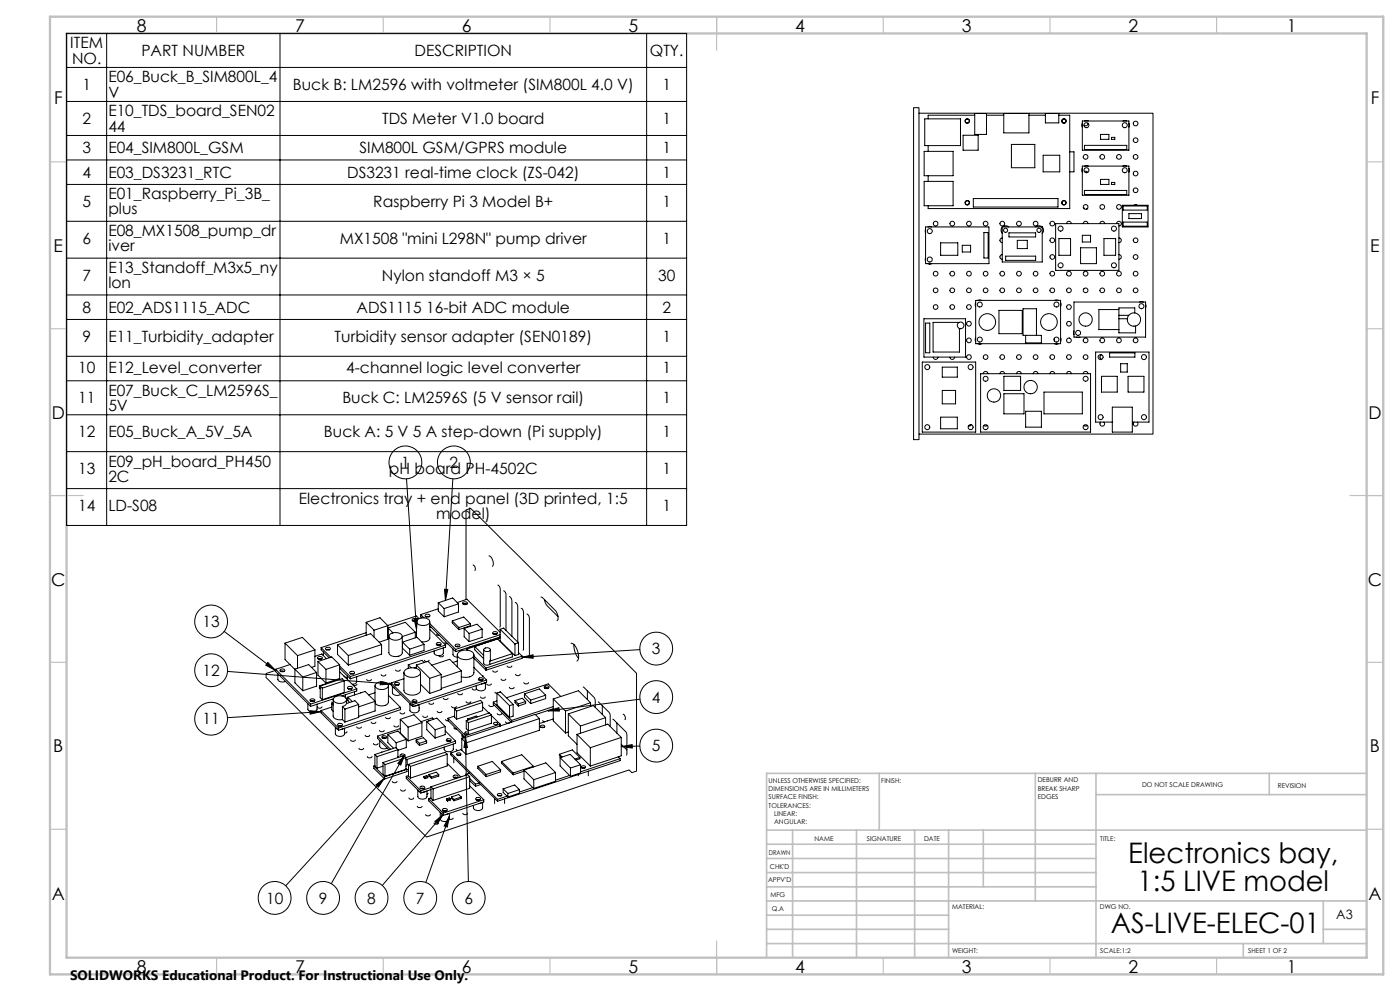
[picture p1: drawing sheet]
<svg xmlns="http://www.w3.org/2000/svg" width="420mm" height="297mm" viewBox="0 0 420 297" stroke-linecap="round" stroke-linejoin="round" font-family="sans-serif">
<g fill="none" stroke="#000" stroke-width=".3">
<path d="M20 10h186v147.5h-186zM32 10v147.5M84 10v147.5M194 10v147.5M20 20.2h186M20 30.4h186M274.1 32.3h1.6v99.5h-1.6zM275.7 33.9h70.2v96.2h-70.2M277.4 35.6h10.7v8h-10.7zM292.4 34h3.5v6.3h-3.5zM292.4 34.5h-14v1.1M295.9 34.5h5.2"/>
<path d="M301.1 34h7.6v5.8h-7.6zM308.7 34.5h4.9M313.6 34h4v2.8h-4zM317.6 34.5h3.3v28h-42.5v-.8M324.7 36.9v1.2M324.7 36.3h14v8.7h-14zM325.4 36.3h1.1M326.4 36.9l-.4 .7-.8-.1M336.9 36.3h1.1M338.7 36.9v1.2M20 55.3h186M20 40.6h186"/>
<path d="M20 47.9h186M277.2 54.4h8.7v7.3h-8.7zM277.2 45.4h8.7v7.3h-8.7zM278.4 43.6v1.8M278.4 52.7v1.7M288.9 40.5h4.5v4.5h-4.5zM292 59.5h25.4v2.6h-25.4zM303.4 43.3h7v7h-7zM312.9 46.5h5v5h-5zM320.9 45.5h1.3v6h-1.3M324.7 50.4v1.2M324.7 49.8h14v8.7h-14z"/>
<path d="M325.3 51.4h.6l.4 .3M325.3 43.6h12.7v1.2h-12.7zM325.3 57.1h12.7v1.2h-12.7zM325.4 49.8h1.1M330.2 40.3h2.5v1.5h-2.5zM330.2 53.8h2.5v1.5h-2.5zM333.4 41.2h1v.6h-1zM333.4 54.7h1v.6h-1zM336.9 49.8h1.1M338.7 50.4v1.2M20 77.4h186M20 66.3h186"/>
<path d="M277.7 68.7v1.1M277.7 77.2v1.1M277.7 68h19v11h-19zM278.4 68h1.1M278.4 79h1.1M282.2 72.8h5.1v3.7h-5.1zM288.7 73.5h2.5v2h-2.5zM295.2 69.7h1.2v7.6h-1.2zM300.7 71.3a.69 .69 0 0 0-.7 .7 .69 .69 0 0 0 .7 .7M300.7 76.3a.71 .71 0 0 0-.7 .7 .71 .71 0 0 0 .7 .7M300.7 68.1l-.4 .9 .4 1M300.7 68h12v10.5h-12z"/>
<path d="M300.7 68l1-.3 .9 .3M301.7 76.8h9v1.2h-9zM302.7 69.8h8v1.2h-8zM305.2 72h3v2.5h-3zM310.7 68l1-.3 .9 .3M312.7 68.1l.4 .9-.4 1M316.7 67h19v14h-19zM317.7 71.5h3.5v5h-3.5zM320 67a.71 .71 0 0 1 .7-.7 .71 .71 0 0 1 .7 .7M324.2 74.3h4.7v4.7h-4.7zM324.7 70.5h2.5v2h-2.5zM325 67a.71 .71 0 0 1 .7-.7 .71 .71 0 0 1 .7 .7"/>
<path d="M325.1 62.4a.69 .69 0 0 1 .2-1 .69 .69 0 0 1 1 .3 .69 .69 0 0 1-.3 .9M325.1 62.4l.4 .3 .5-.1M325.1 62.4h.1M326 62.6h.1M330 67a.71 .71 0 0 1 .7-.7 .71 .71 0 0 1 .7 .7M331.2 71.5h3.5v5h-3.5zM335 67a.69 .69 0 0 1 .7-.7 .69 .69 0 0 1 .7 .8 .69 .69 0 0 1-.7 .6M335.7 71.3a.69 .69 0 0 1 .7 .7 .69 .69 0 0 1-.7 .7M335.7 76.3a.71 .71 0 0 1 .7 .7 .71 .71 0 0 1-.7 .7M336.7 61.5h7.7v6.5h-7.7zM336.9 61.7h7.3v1.3h-7.3zM336.9 66.6h7.3v1.2h-7.3z"/>
<path d="M338.7 64h3.7v1.5h-3.7zM340.2 61.5l.5-.2 .5 .2M20 88.4h186M20 95.7h186M277.2 95.5h12.5v11.5h-12.5zM277.7 96.8h1.2v8.9h-1.2zM287.8 96.6h-7.9v8.9h7.9v-7M292.7 90.7v1.1M292.7 90h25.5v13h-25.5zM293.4 90h1.1M299.7 93h7v7h-7zM316.4 90h1.1"/>
<path d="M318.2 90.7v1.1M322.2 99.2v1.1M322.2 90.5h21.5v10.5h-21.5zM335.7 94.5h2.9M335.7 92.8h-6v6h6M335.7 95.5h2.5M340.4 93.8v-1.5h-4.7v7.5h5v-2.1M341.9 90.5h1.1M343.7 91.2v1.2M20 106.8h186M20 114.1h186M276.7 108.5h16v21h-16z"/>
<path d="M280 107a.69 .69 0 0 0 .7 .7 .69 .69 0 0 0 .7-.7M282.7 110h4.5v3h-4.5zM282.7 117h4v4h-4zM285 107a.71 .71 0 0 0 .7 .7 .71 .71 0 0 0 .7-.7M292.7 101.2v1.1M293.4 103h1.1M294.2 112h33v17.5h-33zM295 112a.69 .69 0 0 1 .7-.7 .69 .69 0 0 1 .7 .7M300 112a.71 .71 0 0 1 .7-.7 .71 .71 0 0 1 .7 .7M301.2 112.8h5v4.2h-5zM301.2 118h6v6h-6zM305 112a.71 .71 0 0 1 .7-.7 .71 .71 0 0 1 .7 .7"/>
<path d="M307.7 100.5v2.3h4.7v-2.3h-5.5v-8h4v8M310 112a.71 .71 0 0 1 .7-.7 .71 .71 0 0 1 .7 .7M313.2 117.5h11.5v6.5h-11.5zM315 112a.69 .69 0 0 1 .7-.7 .69 .69 0 0 1 .7 .7M316.2 101.6l.1 .6M316.4 103h1.1M318.2 101.2v1.1M320 112a.71 .71 0 0 1 .7-.7 .71 .71 0 0 1 .7 .7M322.9 101h1.1M325 112a.71 .71 0 0 1 .7-.7 .71 .71 0 0 1 .7 .7M330.4 112.8h4.8v4.7h-4.8zM330.5 106.4a.7 .7 0 0 0-.5 .6 .7 .7 0 0 0 .5 .7"/>
<path d="M332.9 105.8h7.6v1.2h-7.6zM336.2 109h2v2.5h-2zM338.4 112.8h4.8v4.7h-4.8zM20 124.3h186M20 135.4h186M282.2 125h5v3.5h-5zM291.3 127.3l-.3 .3-.5 .1M295.2 127.5l.4 .2 .6-.2M307.7 123.3h4.7v4.7h-4.7zM325.2 127.5l.3 .2 .7-.2M330.2 126.5a.69 .69 0 0 0 0 1 .69 .69 0 0 0 1 0 .69 .69 0 0 0 0-1M333.7 122h6v7.5h-6z"/>
<path d="M333.7 126.5h-5v-21h16v21h-5M340.2 126.5a.7 .7 0 0 0 0 1 .7 .7 0 0 0 1 0 .7 .7 0 0 0 0-1M20 146.4h186M122 143.5l3 45.2M135.9 143.5l-2.3 36.4M133.3 176.6l1 .1-.7 3.2zM139.8 179.7v-26.9l1.4-.4 49.8 49.4v29.3l-1.5 .5-.8-.9-60.7 20.2-48.2-47.8v-1.2l2.9-1M141.9 169.4a1.16 1.16 0 0 1 .6 1.6M146.7 166.6a2.34 2.34 0 0 1 1 3.1M149.3 175.4l.4 .2 .4 .9-.2 11.4M151.1 177.1l.4 .2 .3 .8v10.8M152.8 178.8l.4 .3 .4 .8v10.8"/>
<path d="M162.3 179h.4l4 4.1 .6 1.3a1.38 1.38 0 0 1-.2 1.6M163.4 179.7l.6 1.7 3.4 3.4M67.2 189.2l15.5 11.7M80.4 198.5l2.3 2.4-3-1.5zM85.5 192.8l5.2-1.8 3.8 3.8M85.5 192.8l3.8 3.7M85.5 192.8v4.9l1.5 1.5M87 199.2l-4.3 1.4M87 199.2l1.5 1.4M89.3 196.5v3.8M94.5 196.7l2.1-.7 1.3 1.4M94.5 194.8v4.9l-1 .3"/>
<path d="M94.5 194.8l-5.2 1.7M95.4 196.9a.66 .66 0 0 1 .8-.2 .66 .66 0 0 1 .4 .7 .66 .66 0 0 1-.8 .3 .66 .66 0 0 1-.4-.8zM95.4 198.3v4l2.4 2.4M95.4 198.3l4.1-1.4 2.4 2.3M95.4 198.3l2.4 2.3M95.5 197.5h1zM96.3 194.1v.6l2.4 2.4M96.3 194.1l2.9 2.9M97 195.4v1.1M97 196.2h-.2M97.8 194.1l.8-.1 .4 .2a.7 .7 0 0 1-.6 .7 .7 .7 0 0 1-.8-.6zM97.9 194.7h1z"/>
<path d="M101.2 193.2v2.9l3.3 3.2M101.2 193.2l3.3 3.3M101.9 199.2v4.1l-4.1 1.4M101.9 199.2l-4.1 1.4M101.9 199.6l3.2 3.2M104.5 196.5v2.8M109.9 189.6l-13.6 4.5M109.9 186.5l4.1-1.4 2.3 2.4v4.1l-2.6 .9M109.9 186.5l2.3 2.4M109.9 186.5v3.9M112.2 188.9v2.1M114.5 193.2v2.8l-10 3.3"/>
<path d="M114.5 193.2l-10 3.3M114.5 193.2l-3.3-3.3-10 3.3M116.4 188.2v2.9l.3 .2M116.4 188.2l1.5 1.4M116.4 188.2l5.2-1.7 3 3M116.7 190.7v4.9a2.36 2.36 0 0 0 4 0v-4.9M116.9 190.1a2.48 2.48 0 0 1 3.8 .6 2.32 2.32 0 0 1-4 0zM120.8 192.4v1.9l2.1 2.1M120.8 193.6h-.1M120.8 192.4l2.1 2.2M120.8 192.4l4.3-1.4 2.1 2.1M122.5 199.2l.9 .9"/>
<path d="M122.5 199.2v1.1M122.9 194.6v1.8M123.9 186.1h.9M124.2 185.4l1-.1-.2 3.4zM124.6 189.5l-3.9 1.3M124.6 189.5v1.7M124.9 199.3v1M124.9 199.3l4 4M124.9 199.3l3.5-1.1 4 3.9M124.9 200l-.7 .2M125 186.3v4.8M125.1 185.9a.8 .8 0 0 0-.7-.5 .8 .8 0 0 0-.8 .4l.6 .4 .8-.2"/>
<path d="M125.2 185.7a2.72 2.72 0 0 1 3.7 .3 1.21 1.21 0 0 1-1.4 1.4l-1.9-.3a.85 .85 0 0 1-.4-1.4zM125.7 185.4l-.8-.8-12.7 4.3M126.2 184.2l1 1M126.2 184.2v.7l.4 .3M127.2 193.1v1.8l-4.3 1.5M127.2 193.1l-4.3 1.5M127.2 198.5l-.6-.6-4.1 1.3M127.4 197.9l.1 .3 .6 .1M127.5 184.4a.81 .81 0 0 1 .8-.4 .81 .81 0 0 1 .7 .6 .81 .81 0 0 1-.8 .4 .81 .81 0 0 1-.7-.6zM128.7 197.9l-.3 .3M128.7 184.8l-.9 .1h1M128.9 188h.4"/>
<path d="M128.9 186.3v4.9a1.85 1.85 0 0 1-2.4 1.1M128.9 186.9l7.8 7.7M128.9 187.6l7.8 7.7M128.9 188.6l4.8 4.7M129.2 187.8l-.3 .1M129.5 199.4l5.4-1.8 3.5 3.4M130.9 192.9a.81 .81 0 0 1 .8-.4 .81 .81 0 0 1 .6 .6 .81 .81 0 0 1-.8 .4 .81 .81 0 0 1-.6-.6zM131 190l.2 .4h.6M131.1 193.3h1zM131.5 180.7v2.4l1.7 1.8M131.5 182.5l-5.3 1.7M131.5 180.7l4.3-1.5 1.7 1.8"/>
<path d="M131.5 180.7l1.7 1.7M133 194.2v1.5a1.62 1.62 0 0 1-2.8 0v-.6M133.1 196.5a.86 .86 0 0 1-1.4 0M133.2 182.4v2.5M133.5 192.5l.3 .4h.5M133.7 193.3l-28.6 9.5M133.7 193.3v.7l-28.6 9.4M135.7 186.1v.6l2 2M135.7 186.1l3.4-1.2 2 2M135.7 186.1l2 2M135.9 194.4v1.9l.4 .4 .9 .3M136.7 193.2l.7-.2 .5 .2a.7 .7 0 0 1-.6 .7 .7 .7 0 0 1-.8-.5z"/>
<path d="M136.7 194.6v.7M136.8 193.8h1zM137.2 180.6l2.9-1 9.9 9.9M137.2 196.2v3.6M137.2 198.1l-1.3 .4M137.5 181v2.4l-4.3 1.5M137.5 181l-4.3 1.4M137.6 195.5a3.3 3.3 0 0 1 4.5 .4 1.39 1.39 0 0 1-1.4 1.7 2.88 2.88 0 0 1-3.5-1.2zM137.7 188.1v.6M138.6 194.7v.3M138.9 180.5a.66 .66 0 0 1 .8-.2 .66 .66 0 0 1 .4 .7 .66 .66 0 0 1-.8 .3 .66 .66 0 0 1-.4-.8zM139 181.1h1z"/>
<path d="M139.2 188.3v2.5l1.5 1.5M139.2 188.3l1.5 1.6M139.2 188.3l3.9-1.2 1.5 1.5M140.1 194.5v.3M140.1 194.5l.3 .4M140.7 189.9v2.4M141.1 186.9v.6l-3.4 1.2M141.1 186.9l-3.4 1.2M141.7 193.6l-.3 .3-.6 .1M142.2 196.2v5.4a2.73 2.73 0 0 1-3.8 1.2M142.2 196.6l3.6 3.6M142.2 197.3l3.6 3.6"/>
<path d="M142.4 200l-.1 .2M142.4 193.7v1l2.7 2.7M142.4 193.7l2.7 2.7M142.4 193.7l6.9-2.2 4.4 4.4M144.6 188.6v2.4l-3.9 1.3M144.6 188.6l-3.9 1.3M145.1 194.7v4.2l.8 .5 1-.3M145.2 194.5a1.16 1.16 0 0 1 1.9 .3 1.24 1.24 0 0 1-2-.1zM146 192.2l-.3 .3h-.6M146.9 198.2v.9M147.1 194.7v3.1l-.2 .4M147.1 191.8v.4"/>
<path d="M147.9 189.5a.65 .65 0 0 1 .8-.3 .65 .65 0 0 1 .4 .8 .65 .65 0 0 1-.8 .2 .65 .65 0 0 1-.4-.7zM148 190h1zM149.9 190.9v.3M150 188.6v3.5l4.5 4.4M150 190.2l-13.3 4.4M150 190.9l-13.3 4.4M150 191.2l-9.9 3.3M150 188.6l4.5 4.4M150 188.6l1.1-.4 4.4 4.4M152.2 199.6a.84 .84 0 0 0 1.4 0M153.7 195.9l-6.8 2.3M153.7 195.9v1l-6.8 2.2"/>
<path d="M154.5 193v3.5M154.6 180.6l.5 .4 .2 .8v10.6M155.5 192.6v3.5l-1 .4M155.5 195.6l1.1 1M155.5 192.6l-1 .4M156.4 182.3l.4 .4 .3 .7-.2 11.5M156.6 197l3.3-.8v1.1zM156.6 196.6l-10.8 3.6M156.6 196.6v.7l-10.8 3.6M158.1 184l.5 .5 .2 .7-.1 11.4M171.3 192.8a3.8 3.8 0 0 1 2.3 3.6l-.1 1.2-.4 .5M172.2 193.2a5.9 5.9 0 0 0 1.4 4.1"/>
<path d="M191.9 194.7l-35.3 2.3M68.2 201.2l49.2 3.8M82.7 200.6v.7l10.5 10.4M82.7 200.6l10.5 10.4M83.4 201.9v1.7a1.63 1.63 0 0 0 2.3 .6M84 200.8a.81 .81 0 0 1 .8-.3 .81 .81 0 0 1 .6 .5 .81 .81 0 0 1-.7 .4 .81 .81 0 0 1-.7-.6zM84.2 201.3l1-.1zM88.5 200.6v4l2.3 2.4M88.5 200.6l4.1-1.4 2.4 2.3M88.5 200.6l2.3 2.3M90.8 202.9v4.1M92.4 210.9v1.6a1.57 1.57 0 0 0 2.7 0v-1.5"/>
<path d="M93 213l3.3 .3-3.3 .7zM93.1 209.6l.8-.2 .5 .3a.69 .69 0 0 1-.7 .6 .69 .69 0 0 1-.7-.6zM93.2 211v.7M93.2 210.2h1zM95 201.5v4.1l-4.2 1.4M95 201.5l-4.2 1.4M95.2 211.8a.84 .84 0 0 0 1.4 0M95.8 205.6v.6l.3 .2M95.8 205.6l.3 .2M96.1 205.6l.6 .6M96.1 205.6v3.5l.6 .6M96.3 213v.6l5.3 5.3"/>
<path d="M96.3 213l5.3 5.2M96.3 213.3l-28.1 1.8M96.7 206.2v3.5M97.6 205.1l-1.8 .5M97.8 200.6v4.1M99.5 210.4l.4 .3M99.5 210.9v1.8l.4 .5M99.5 211.9l-3.2 1.1M99.5 210.9l.4 .4M99.9 209.7v4.9a2.13 2.13 0 0 0 2.8 1M99.9 210.7l-.4 .2M100 209.4l-6.8 2.3"/>
<path d="M100.2 209.1a2.48 2.48 0 0 1 3.8 .6 2.32 2.32 0 0 1-4.1 0zM100.6 217.9v2a1.6 1.6 0 0 0 2.8 0v-1.7M100.6 217.9l.6 .6M101.4 217l.5-.2 .8 .2a.73 .73 0 0 1-.6 .7 .73 .73 0 0 1-.9-.4zM101.5 217.6h1zM101.6 218.2v.7M101.9 201.3l5.1 5.1M101.9 200.3l3.2 3.1M102 200.3l-.1 .1M102.7 211.7v3.9M102.7 215.6l.8 .8M102.7 211.7l.8 .8"/>
<path d="M103.1 218.3l-1 .3M103.2 202.6h.1M103.3 204l-.6-.6-6.6 2.2M103.3 204l-6.6 2.2M103.3 204v3.5l-6.6 2.2M103.5 202.9h.7M103.5 212.5v3.9M103.6 208.2l.1 .9M103.8 209.2l.6 .3M103.9 210.9l-.4 .5-.8 .3M103.9 210.9l2.6-.9 1.1 1.1M103.9 209.5l1 1"/>
<path d="M104 209.7v1.2M104.1 219.3l-.2 .3-.5 .1M104.2 202.6v1.1M104.4 208.9l5.1-1.7 3 3-4.9 1.6M104.4 208.9l1.3 1.4M104.4 208.9v1.1M104.4 205.9a.65 .65 0 0 1 .8-.3 .65 .65 0 0 1 .4 .8 .65 .65 0 0 1-.8 .3 .65 .65 0 0 1-.4-.8zM104.5 206.4h1zM105.1 201.3a.65 .65 0 0 1 .8-.2 .65 .65 0 0 1 .3 .8l-1 .1-.3-.4zM105.1 202.8v.6M105.2 201.9h.9zM105.7 205.1h.1"/>
<path d="M106.4 207.3v1M107 202.8l-.1 1.8-1.2 .5M107 217.9a.8 .8 0 0 0 1.4 0M107 206.4v.7l-4.4 1.5M107 206.4l-13.8 4.6M107.1 205.1l-.6 .4-.5-.1M107.6 211.1l-4.1 1.4M107.6 211.1v3.9l-4.1 1.4M108.2 207.5v.1M110 203.6a.8 .8 0 0 0 1.4 0M111.4 216.4a.8 .8 0 0 0 1.3 0M112.5 205.5v7.6l-4.9 1.6"/>
<path d="M112.5 207.6l-1.9 .6M112.8 204.9a2.48 2.48 0 0 1 3.7 .6 2.32 2.32 0 0 1-4 0zM113.8 218.9a.8 .8 0 0 0 1.5 0M114.1 204.3l3.3 .7-3.3 .2zM114.3 202.2a.8 .8 0 0 0 1.4 0M115.7 215a.8 .8 0 0 0 1.4 0M116.5 205.5v4.9a2.46 2.46 0 0 1-4 .2M116.5 208.4l3.7 3.6M116.8 204.7l.6 .4M117.4 204.7l6.5 6.4M117.4 204.7v.6l6.5 6.5M118.2 217.5a.84 .84 0 0 0 1.4 0"/>
<path d="M118.3 206.2l-.6-.5v1.9a1.65 1.65 0 0 0 2.5 .5M118.5 204.7a.66 .66 0 0 1 .8-.3 .66 .66 0 0 1 .4 .8l-1.1 .1-.2-.3zM118.6 205.2h1zM118.7 200.8a.84 .84 0 0 0 1.4 0M120 213.6a.84 .84 0 0 0 1.4 0M120.1 218.4l-6.9 2.2M120.1 215.6v4.1l2.3 2.3M120.1 215.6l2.3 2.3M120.1 215.6l4.1-1.4 2.4 2.4M120.2 212l-18.6 6.2M120.2 212v.7l-18.6 6.2M121.2 201.6v5.3a2.71 2.71 0 0 0 3.7 1.2l.9-.4 .4-.6v-5.5"/>
<path d="M121.2 203.4l-3.8 1.3M121.6 200.8a3.3 3.3 0 0 1 4.5 .5 1.39 1.39 0 0 1-1.5 1.6 2.9 2.9 0 0 1-3.4-1.1zM122.4 217.9v4.1M123.8 209.9l.7-.2 .5 .2a.73 .73 0 0 1-.6 .8 .73 .73 0 0 1-.8-.5zM123.9 210.5h.9zM123.9 211.1v.7M125.4 211.3l-.9 .3M125.7 212.1v.1M125.7 211.2v1.7a1.58 1.58 0 0 1-2.7 0v-2l.5 .6M126.2 205.1l2.7 2.7M126.6 216.6v4.1l-4.2 1.3M126.6 216.6l-4.2 1.3"/>
<path d="M126.9 214.6a.77 .77 0 0 0 .6 .4 .77 .77 0 0 0 .7-.4M128 216.2v2.5l2.5 2.5M128 216.2l2.5 2.5M128 216.2l3.1-1 2.5 2.5M128.7 210.7a.77 .77 0 0 0 .7 .4 .77 .77 0 0 0 .7-.4M128.9 203.3v4.5M129 215.9l-.4 .2M130.1 215.5l-.4-.3-3.4 1.1M130.5 218.7v2.5M131.2 213.2a.84 .84 0 0 0 1.4 0M132.4 202.1v4.6l-3.5 1.1M132.4 202.1l-3.5 1.2"/>
<path d="M133 209.3a.84 .84 0 0 0 1.4 0M133.6 219l3.1 3.1M133.6 217.7v2.5l-3.1 1M133.6 217.7l-3.1 1M133.7 215.6l.2 .4h.6M134.4 215.3l5.2 5.2M134.4 215.3v.6l5.2 5.1M135.5 211.7a.84 .84 0 0 0 1.4 0M136.2 218.1l.1 .3 .7 .1M136.4 212.5v2.4l.6 .6M136.4 214.6l-2 .7M136.4 212.5l.6 .6"/>
<path d="M137 213.1v2.4M137.3 207.8a.84 .84 0 0 0 1.4 0M138.4 201v3.3l-6 2M138.4 201l-6 2.1M139.5 219.5a.55 .55 0 0 1 .7-.2 .55 .55 0 0 1 .3 .6 .55 .55 0 0 1-.7 .2 .55 .55 0 0 1-.3-.6zM139.8 210.3a.8 .8 0 0 0 1.5 0M139.9 216v2.4l.6 .6M139.9 216l.6 .6M140.3 215.5v.3M140.3 215.5l.2 .2M140.5 216.6v2.4M141.7 206.4a.8 .8 0 0 0 1.3 .1"/>
<path d="M142.2 200.1l3.8 3.7M143.2 214.9l-.3-.3-2.6 .9M143.7 203.3a.65 .65 0 0 1 .8-.3 .65 .65 0 0 1 .4 .8 .65 .65 0 0 1-.9 .3 .65 .65 0 0 1-.3-.8zM143.8 203.9h.9zM144.2 208.9a.8 .8 0 0 0 1.4 0M144.8 210.5v2.5l-7.8 2.5M144.8 211.8l1.9 1.9M144.8 210.5l-7.8 2.6M144.8 210.5l-.6-.6-7.8 2.6M144.9 202.5l-.1 .2M145.4 204.7l-1 .3M145.6 204.6v1.7a1.58 1.58 0 0 1-2.7 0v-.8"/>
<path d="M145.8 200.2v.7M146 205a.84 .84 0 0 0 1.4 0M146 203.8l-22.1 7.3M146 203.8v.7l-22.1 7.3M146.6 211.3a.8 .8 0 0 0 1.5 0M147.4 214.3v2.4l-6.9 2.3M147.4 214.5l2.6 2.5M147.4 214.3l-6.9 2.3M147.4 214.3l-.6-.6-6.9 2.3M147.8 201a.84 .84 0 0 0 1.4 0M148 210.4l5.5 5.5M148 210.4v.7l5.4 5.4"/>
<path d="M148.2 216.6a.55 .55 0 0 1 .7-.2 .55 .55 0 0 1 .3 .7 .55 .55 0 0 1-.7 .1 .55 .55 0 0 1-.3-.6zM148.5 207.4l.6 .4M149.1 207.7v3.5l3.8 3.8M149.1 207.7l3.8 3.8M149.1 207.7l1-.3 3.9 3.7M149.1 210.1l-1.1 .3M149.2 213.9a.84 .84 0 0 0 1.4 0M149.9 207.4h.1M150 217v.6v-.2M150 217l-10.4 3.5M150.3 203.5a.84 .84 0 0 0 1.4 0M151.7 216.3a.84 .84 0 0 0 1.4 0"/>
<path d="M152.8 206a.8 .8 0 0 0 1.4 0M152.9 211.5v3.5M153.5 215.9v.5M154 211.1l-1.1 .4M154 211.1v3.5l-1.1 .4M154.5 210v.6l1 1M154.5 210l1 1M154.5 210l2.2-.7 1 1M154.7 202.1a.8 .8 0 0 0 1.4 0M155.5 211v.6M157.2 204.6a.84 .84 0 0 0 1.4 0M157.3 208v1l1.9 1.9"/>
<path d="M157.3 208l1.9 1.8M157.3 208l4.5-1.5 1.9 1.8M157.7 210.3v.6l-2.2 .7M157.7 210.3l-2.2 .7M159.2 209.8v1.1M161.8 215.4v3.5l-22 7.2M161.8 215.4l-1.3-1.3-22 7.3M161.8 215.4l-22 7.2M162.1 217.6a.75 .75 0 0 1 1.3 .2 .73 .73 0 0 1-.7 .3 .73 .73 0 0 1-.6-.5zM162.3 218h.9M162.8 215.9l.6 .4M163.3 205.8a.81 .81 0 0 1 .8-.3 .81 .81 0 0 1 .6 .6 .81 .81 0 0 1-.8 .3 .81 .81 0 0 1-.6-.6z"/>
<path d="M163.5 206.3h1zM163.7 208.3v1.1l-4.5 1.5M163.7 208.3l-4.5 1.5M164.2 215.9v.2M164.5 213l3.2-.9 .1 1zM164.5 212.9v.2M166 211.8l-12.5 4.1M166 212.4l-5.4 1.8M166 215.5l-4.2 1.3M166 209.5v6.5l3.7 3.7M166 209.5l7.5-2.5 3.7 3.6M166 209.5l3.7 3.6"/>
<path d="M168.2 208.7l-3.7-3.7-12.6 4.1M169.7 213.1v6.6M170.5 214l7.5-2.5 3.7 3.6M170.5 214v6.5l2.6 2.6M170.5 219.4l-.8 .3M170.5 214l3.6 3.6M174.1 217.6v2.1M174.9 205.9l3.4 3.3 .3 .8v2M176.2 207v2.7M177.2 210.6l-7.5 2.5M177.2 210.6v1.1M179.5 210.4l3.5 3.6 .1 3.7"/>
<path d="M180.7 211.5v2.6M181.7 215.1l-7.6 2.5M181.7 215.1v2.2M183.8 215.5l4.1 4 .2 .6-.2 6.2M185.1 216.6v3.1M186.9 214.1a1.27 1.27 0 0 1 .6 1.6M192 209.5l-27.5 3.5M105.2 221.8a.84 .84 0 0 0 1.4 0M107.7 224.3a.8 .8 0 0 0 1.4 0M109.5 220.3a.8 .8 0 0 0 1.4 0M110.2 226.7a.77 .77 0 0 0 .7 .5 .77 .77 0 0 0 .7-.5M112 222.8a.77 .77 0 0 0 .7 .4 .77 .77 0 0 0 .7-.4"/>
<path d="M112.1 229.6l3.3 3.2M112.1 229.6v.7l3.3 3.2M112.5 226.1v3.5l.6 .6M112.5 229.5l-.4 .1M112.5 226.1l.6 .7M112.8 235.2l2.6-2.1-1.9 2.8zM113.1 226.8v3.4M113.2 220.6l4 4M113.2 220.6v.7l3.5 3.4M113.9 221.9v1.7a1.6 1.6 0 0 0 2.3 .6M114.5 225.3v.1M114.7 220.7l.8-.2 .4 .2a.71 .71 0 0 1-.6 .7 .71 .71 0 0 1-.8-.4z"/>
<path d="M114.8 221.3h.9zM114.9 228.5l.6 .7M114.9 228.5v3.5l.6 .7M114.9 229.6l-1.8 .6M115.4 232.8v.7M115.4 233.1l-29.7 32.4M115.5 229.2v3.5M116.3 220.1v2.5l1.8 1.7M116.3 220.1l2.6 2.5M116.3 220.1l3.1-1 2.5 2.5M117.7 234.2a.84 .84 0 0 0 1.4 0M118.9 222.6v1.6"/>
<path d="M119.4 226.7l.2 .3M119.4 224.7l-6.3 2.1M119.4 224.7l-.7-.7-6.2 2.1M119.4 224.7v2.3M120.2 236.7a.84 .84 0 0 0 1.4 0M120.7 226.6h-.6a.73 .73 0 0 1 .6-.7 .73 .73 0 0 1 .8 .4l-.1 .4M121.4 226.2l-1.2 3.1-.9-.5zM121.4 226.2l-22 38.6M121.8 227.1l-6.3 2.1M121.8 227.1v3.5l-6.3 2.1M121.8 227.1l-.6-.7-6.3 2.1M121.8 230.3l.3 .3"/>
<path d="M121.9 221.6v2.4l-2.5 .9M121.9 221.6l-3 1M121.9 232.7v.6l4.4 4.4M121.9 232.7l4.4 4.3M122.1 230.6l-6.7 2.2M122.1 230.6v.6l-6.7 2.3M122.2 227.6v1.5l-.4 .5M122.6 229.1l.6 .6M122.6 229.1v3.5l.6 .6M122.6 232.4l-.7 .3M122.7 239.1a.8 .8 0 0 0 1.4 0M123.2 229.7v3.5"/>
<path d="M124.8 221.8v.6l1 1M124.8 221.8l1 1M124.8 221.8l2.2-.7 1 1M125.8 222.8v.6M126 235.9a.83 .83 0 0 1 1.4 .2 .83 .83 0 0 1-1.4-.2zM126.2 236.4h1zM126.3 237v.7M127.2 232.7l.3 .7M127.2 232.7l.3 .3M127.2 232.7l.9-.3 .2 .3M127.5 233v.4M127.8 237.1l-1 .4"/>
<path d="M128 222.1v.6l-2.2 .7M128 222.1l-2.2 .7M128.1 237.1v1.6a1.58 1.58 0 0 1-2.8 0v-2l.6 .6M128.3 232.7v.4l-.8 .3M128.3 232.7l-.8 .3M128.4 237.7l-.3 .4M128.6 239.4l4.4 4.3M128.6 239.4v.6l4.4 4.4M128.7 232.1l.7 .8M128.7 232.1l2.2-.7 .7 .8M128.7 232.1v.4l.7 .8M129.3 235.8l.6 .6"/>
<path d="M129.3 235.8v3.5l.6 .6M129.3 239.1l-.7 .3M129.3 236l-3 1M129.3 236.6l-3 1.1M129.4 232.9v.4M129.9 236.4v3.5M131.6 232.2v.4l-2.2 .7M131.6 232.2l-2.2 .7M133.9 239.4l.3 .7M133.9 239.4l.3 .3M133.9 239.4l.9-.3 .3 .3M134 221.5a.66 .66 0 0 1 .8-.2 .66 .66 0 0 1 .4 .8 .66 .66 0 0 1-.8 .2 .66 .66 0 0 1-.4-.8z"/>
<path d="M134.2 222.1h.9zM134.2 226.1v3.4l-11 3.7M134.2 228.8l4 4M134.2 226.1l-.7-.6-10.9 3.6M134.2 226.1l-11 3.6M134.2 239.7v.4M135.1 239.4v.4l-.9 .3M135.1 239.4l-.9 .3M135.3 225.7l14 13.9M135.3 225.7v.5l5.5 5.5M135.4 238.8l.8 .8M135.4 238.8v.5l.8 .7"/>
<path d="M135.4 238.8l2.2-.7 .8 .8M136 223v1.5a1.58 1.58 0 0 1-2.8 0v-.6M136.1 232.5a.65 .65 0 0 1 .8-.3 .65 .65 0 0 1 .4 .8 .65 .65 0 0 1-.9 .2 .65 .65 0 0 1-.3-.7zM136.1 227.1v1.5M136.2 233h1M136.2 239.6v.4M136.7 222.1l-14.9 4.9M136.7 222.1v.7l-14.9 4.9M136.8 224.5l.6 .4M137.1 225.8a.61 .61 0 0 1 .7-.2 .61 .61 0 0 1 .4 .7 .61 .61 0 0 1-.8 .2 .61 .61 0 0 1-.3-.7zM137.2 226.3h.9M138.3 224.5l-.1 .2"/>
<path d="M138.4 238.9v.4l-2.2 .7M138.4 238.9l-2.2 .7M138.5 224.6l-3.2 1.1M138.5 221.4v3.5l1.3 1.2M138.5 221.4l1.3 1.2M138.6 220.3v1.1M138.7 220.2l.1 .5 .7 .4M139.6 220.8l.6 3.2h-1zM139.6 220.5v.5M139.6 220.8l.9 43.4M139.7 232.1v.3M139.7 232.1l.2 .2"/>
<path d="M139.8 220h.5M139.8 222.6v3.5M140.8 231.7l3 3M140.8 231.7l-1.1 .4M140.9 232.8v3.5l-11 3.6M140.9 235.5l4.2 4.2M140.9 232.8l-11 3.6M140.9 232.8l-.6-.6-11 3.6M140.9 233.3l1.8 1.7M140.9 233.9l1.8 1.8M142.7 235v.7M142.7 239.3a.81 .81 0 0 1 .8-.3 .81 .81 0 0 1 .6 .5 .81 .81 0 0 1-.7 .4 .81 .81 0 0 1-.7-.6z"/>
<path d="M142.9 239.7h1M143.3 229.7v.6l2.5 2.5M143.3 229.7l4.4-1.5 2.5 2.5M143.3 229.7l2.5 2.4M143.8 234.7l5.5 5.4M143.8 234.7l-1.1 .3M144.2 235.1l-1.5 .6M145.1 239.7v.6l-12.1 4.1M145.1 239.7l-12.1 4M145.8 232.1v.7M148.4 239.3v1.5M149.3 239.6v.5"/>
<path d="M149.3 237.9a.6 .6 0 0 1 .8-.2 .6 .6 0 0 1 .3 .7 .61 .61 0 0 1-.7 .3 .61 .61 0 0 1-.4-.8zM149.4 238.5h1M150.2 230.7v.6l-4.4 1.5M150.2 230.7l-4.4 1.4M150.5 228.2v.5l3.5 3.5M150.5 228.2l6-2 3.5 3.5M150.5 228.2l3.5 3.5M151 236.4v1.1l1.1 1.1M151 236.4l1.4 1.4M151 236.4l3.4-1.1 1.4 1.3M151.4 239.4v1.4M152.1 238.6l-2.8 1"/>
<path d="M152.1 238.6l.3 .3M152.4 237.8v1.1M154 231.7v.5M155.8 236.6l-3.4 1.2M155.8 236.6v1.1l-3.4 1.2M157.2 230.8v2.6l2.6 2.6M157.2 231.1l-3.2 1.1M157.2 230.8l6.6-2.2 2.9 2.9M157.2 230.8l2.9 2.9M159.8 236l-4 1.4M159.8 236l.3 .3M160 229.7l-6 2"/>
<path d="M160 229.7v.2M160.1 233.7v2.6M166.7 231.5v2.6l-6.6 2.2M166.7 231.5l-6.6 2.2M167.8 226.1v.4l.5 .5M167.8 226.1l.8 .8M167.8 226.1l3.9-1.3 2.3 2.2M168 227.1v2.4l3.1 3.2M168 227.1l3.1 3.1M168 227.1l3.1-1 3.1 3.1M170.9 232.4l-4.2 1.4M171.1 230.2v2.5"/>
<path d="M173.1 220.1v5.5l4 4M173.1 220.1l4 4M173.1 220.1l9.3-3.1 4 4M173.5 232.1v.4M174 227v.4l-1.2 .4M174 227l-1.5 .5M174.2 229.2l-3.1 1M174.2 229.2v2.4l-3.1 1.1M174.4 229.7l.5-.2 .7 .2a.64 .64 0 0 1-.6 .6 .64 .64 0 0 1-.7-.5zM174.5 230.1h1M176.5 231.1v1.4M177.1 224.1v5.5"/>
<path d="M185.5 226.8l-8.4 2.8M185.5 226.8l.6 .6M186.1 227.4l-11.9 3.9M186.1 227.4v.6l-36.8 12.1M186.4 223.1l1.7 1.7M186.4 223.8l3.3-.6v1zM186.4 221l-9.3 3.1M186.4 221v5.5l-.9 .3M191.9 223.6l-5.5 .2M125.2 241.6a.84 .84 0 0 0 1.4 0M127.7 244.1a.77 .77 0 0 0 .7 .4 .77 .77 0 0 0 .7-.4M130.2 246.6a.8 .8 0 0 0 1.4 0"/>
<path d="M130.5 246.2l2.5-2.2-1.8 2.9zM132.9 242.5a.66 .66 0 0 1 .8-.3 .66 .66 0 0 1 .4 .8 .66 .66 0 0 1-.9 .2 .66 .66 0 0 1-.3-.7zM133 243.1h.9zM133 243.7v.7M133 244l-18.3 21.4M134.6 243.8l-1 .4M134.8 243.8v1.6a1.58 1.58 0 0 1-2.7 0v-2l.6 .6M134.8 244.6l-.6 3.3-1-.4zM134.8 244.6l-7.1 19.9M135.9 245.2l-.4 .4-.7-.1M138.9 243.7a.8 .8 0 0 0 1.4 0M144.5 240.6l-1 .3"/>
<path d="M144.8 240.4v1.7a1.57 1.57 0 0 1-2.8 0v-.7"/>
<circle cx="290.2" cy="36.3" r=".58"/>
<circle cx="290.2" cy="36.3" r=".68"/>
<circle cx="319.2" cy="36.3" r=".58"/>
<circle cx="319.2" cy="36.3" r=".68"/>
<circle cx="325.9" cy="37.5" r=".74"/>
<circle cx="337.4" cy="37.5" r=".74"/>
<circle cx="340.7" cy="37" r=".71"/>
<circle cx="325.7" cy="47" r=".71"/>
<circle cx="325.9" cy="51" r=".74"/>
<circle cx="330.7" cy="47" r=".7"/>
<circle cx="335.7" cy="47" r=".7"/>
<circle cx="337.4" cy="51" r=".74"/>
<circle cx="340.7" cy="47" r=".7"/>
<circle cx="340.7" cy="42" r=".7"/>
<circle cx="340.7" cy="57" r=".71"/>
<circle cx="340.7" cy="52" r=".7"/>
<circle cx="278.9" cy="69.3" r=".75"/>
<circle cx="278.9" cy="77.8" r=".75"/>
<circle cx="280.7" cy="67" r=".69"/>
<circle cx="285.7" cy="67" r=".7"/>
<circle cx="290.2" cy="60.8" r=".58"/>
<circle cx="290.2" cy="60.8" r=".68"/>
<circle cx="290.7" cy="67" r=".7"/>
<circle cx="295.7" cy="67" r=".69"/>
<circle cx="300.7" cy="67" r=".7"/>
<circle cx="301.7" cy="69" r=".62"/>
<circle cx="305.7" cy="67" r=".7"/>
<circle cx="310.7" cy="67" r=".7"/>
<circle cx="311.7" cy="69" r=".61"/>
<circle cx="315.7" cy="77" r=".69"/>
<circle cx="315.7" cy="67" r=".69"/>
<circle cx="315.7" cy="72" r=".7"/>
<circle cx="318.2" cy="68.5" r=".75"/>
<circle cx="318.2" cy="79.5" r=".74"/>
<circle cx="319.2" cy="60.8" r=".58"/>
<circle cx="319.2" cy="60.8" r=".68"/>
<circle cx="330.7" cy="62" r=".7"/>
<circle cx="334.2" cy="79.5" r=".74"/>
<circle cx="334.2" cy="68.5" r=".75"/>
<circle cx="335.7" cy="62" r=".7"/>
<circle cx="340.7" cy="72" r=".71"/>
<circle cx="340.7" cy="77" r=".69"/>
<circle cx="280.7" cy="82" r=".69"/>
<circle cx="280.7" cy="87" r=".69"/>
<circle cx="280.7" cy="92" r=".7"/>
<circle cx="285.7" cy="82" r=".7"/>
<circle cx="285.7" cy="87" r=".7"/>
<circle cx="285.7" cy="92" r=".71"/>
<circle cx="288.2" cy="97.5" r="1"/>
<circle cx="290.7" cy="82" r=".7"/>
<circle cx="290.7" cy="97" r=".7"/>
<circle cx="290.7" cy="87" r=".7"/>
<circle cx="290.7" cy="92" r=".71"/>
<circle cx="293.9" cy="91.3" r=".73"/>
<circle cx="295.7" cy="82" r=".69"/>
<circle cx="295.7" cy="87" r=".69"/>
<circle cx="296.2" cy="96.5" r="2.5"/>
<circle cx="300.7" cy="82" r=".7"/>
<circle cx="300.7" cy="87" r=".7"/>
<circle cx="305.7" cy="82" r=".7"/>
<circle cx="305.7" cy="87" r=".7"/>
<circle cx="310.7" cy="87" r=".69"/>
<circle cx="310.7" cy="82" r=".7"/>
<circle cx="314.7" cy="96.5" r="2.5"/>
<circle cx="315.7" cy="82" r=".69"/>
<circle cx="315.7" cy="87" r=".69"/>
<circle cx="316.9" cy="91.3" r=".74"/>
<circle cx="320.7" cy="87" r=".69"/>
<circle cx="320.7" cy="92" r=".7"/>
<circle cx="320.7" cy="82" r=".7"/>
<circle cx="320.7" cy="97" r=".7"/>
<circle cx="323.4" cy="99.8" r=".74"/>
<circle cx="325.7" cy="95.8" r="2"/>
<circle cx="325.7" cy="82" r=".71"/>
<circle cx="325.7" cy="87" r=".7"/>
<circle cx="330.7" cy="82" r=".7"/>
<circle cx="330.7" cy="87" r=".7"/>
<circle cx="335.7" cy="82" r=".69"/>
<circle cx="335.7" cy="87" r=".69"/>
<circle cx="340.2" cy="95.8" r="2"/>
<circle cx="340.7" cy="82" r=".7"/>
<circle cx="340.7" cy="87" r=".7"/>
<circle cx="342.4" cy="91.8" r=".75"/>
<circle cx="278.2" cy="110" r=".75"/>
<circle cx="290.7" cy="102" r=".7"/>
<circle cx="290.7" cy="107" r=".71"/>
<circle cx="291.2" cy="110" r=".75"/>
<circle cx="293.9" cy="101.8" r=".74"/>
<circle cx="295.7" cy="113.5" r=".75"/>
<circle cx="295.7" cy="107" r=".7"/>
<circle cx="298.2" cy="118.5" r="2.01"/>
<circle cx="300.7" cy="107" r=".71"/>
<circle cx="305.7" cy="107" r=".71"/>
<circle cx="309.2" cy="116" r="2"/>
<circle cx="310.7" cy="107" r=".7"/>
<circle cx="315.7" cy="107" r=".7"/>
<circle cx="316.9" cy="101.8" r=".75"/>
<circle cx="320.7" cy="107" r=".71"/>
<circle cx="320.7" cy="102" r=".7"/>
<circle cx="325.7" cy="102" r=".7"/>
<circle cx="325.7" cy="113.5" r=".74"/>
<circle cx="325.7" cy="107" r=".71"/>
<circle cx="330.2" cy="107" r=".75"/>
<circle cx="330.7" cy="102" r=".7"/>
<circle cx="335.7" cy="102" r=".69"/>
<circle cx="340.7" cy="102" r=".7"/>
<circle cx="343.2" cy="107" r=".75"/>
<circle cx="121.6" cy="138.6" r="4.9"/>
<circle cx="136.2" cy="138.6" r="4.9"/>
<circle cx="278.2" cy="128" r=".74"/>
<circle cx="291.2" cy="128" r=".74"/>
<circle cx="295.7" cy="128" r=".75"/>
<circle cx="325.7" cy="128" r=".74"/>
<circle cx="330.2" cy="125" r=".75"/>
<circle cx="343.2" cy="125" r=".75"/>
<circle cx="63.3" cy="186.3" r="4.9"/>
<circle cx="196.9" cy="194.4" r="4.9"/>
<circle cx="63.3" cy="215.4" r="4.9"/>
<circle cx="63.3" cy="200.9" r="4.9"/>
<circle cx="196.9" cy="208.9" r="4.9"/>
<circle cx="196.9" cy="223.4" r="4.9"/>
<circle cx="82.4" cy="269.1" r="4.9"/>
<circle cx="96.9" cy="269.1" r="4.9"/>
<circle cx="111.5" cy="269.1" r="4.9"/>
<circle cx="126.1" cy="269.1" r="4.9"/>
<circle cx="140.6" cy="269.1" r="4.9"/>
</g>
<g fill="none" stroke="#c0c0c0" stroke-width=".35">
<path d="M65 5v5M115 5v5M165 5v5M215 5v10M265 5v5M315 5v5M365 5v5M15 48.5h5M410 48.5h5M15 98.5h5M410 98.5h5M15 148.5h10"/>
<path d="M405 148.5h10M15 198.5h5M410 198.5h5M15 248.5h5M410 248.5h5M65 287v5M115 287v5M165 287v5M215 282v10M265 287v5M315 287v5M365 287v5"/>
</g>
<g fill="none" stroke="#c0c0c0" stroke-width=".5">
<path d="M263.8 231.8v17M310.6 231.8v38.2M328.8 231.8v55.2M328.8 238.2h81.2M380.8 231.8v6.4M410 231.8h-180v55.2M230 248.8h180M230 257.3h98.8M230 253h98.8M237.8 248.8v38.2M257 248.8v38.2M274.4 248.8v38.2"/>
<path d="M284.6 248.8v38.2M295 248.8v17M230 265.8h98.8M230 261.5h98.8M230 278.5h54.6M230 274.3h54.6M230 270h180M397 278.5h13M397 270v12.8M230 282.8h180M373 282.8v4.2"/>
</g>
<path d="M15 5h400v287h-400zM20 10h390v277h-390z" fill="none" stroke="#c0c0c0" stroke-width=".7"/>
<g fill="#000">
<path d="M133.3 176.6l1 .1-.7 3.2zM124.2 185.4l1-.1-.2 3.4zM156.6 197l3.3-.8v1.1zM80.4 198.5l2.3 2.4-3-1.5zM93 213l3.3 .3-3.3 .7zM114.1 204.3l3.3 .7-3.3 .2zM164.5 213l3.2-.9 .1 1zM112.8 235.2l2.6-2.1-1.9 2.8zM121.4 226.2l-1.2 3.1-.9-.5zM139.6 220.8l.6 3.2h-1zM186.4 223.8l3.3-.6v1zM130.5 246.2l2.5-2.2-1.8 2.9z"/>
<path d="M134.8 244.6l-.6 3.3-1-.4z"/>
</g>
<g font-size="8.5">
<text x="338.5" y="258.8">Electronics bay,</text>
<text x="341.3" y="266.9">1:5 LIVE model</text>
<text x="333.3" y="279.7">AS-LIVE-ELEC-01</text>
</g>
<g font-size="5.3">
<text x="41" y="9.5">8</text>
<text x="88.5" y="9.5">7</text>
<text x="138.5" y="9.5">6</text>
<text x="188.5" y="9.5">5</text>
<text x="238.5" y="9.5">4</text>
<text x="288.5" y="9.5">3</text>
<text x="338.5" y="9.5">2</text>
<text x="386" y="9.5">1</text>
<text x="16.2" y="31.2">F</text>
<text x="411.2" y="31.2">F</text>
<text x="16.1" y="75.5">E</text>
<text x="411.1" y="75.5">E</text>
<text x="15.5" y="125.5">D</text>
<text x="410.5" y="125.5">D</text>
<text x="15.4" y="175.5">C</text>
<text x="410.4" y="175.5">C</text>
<text x="16" y="225.5">B</text>
<text x="411" y="225.5">B</text>
<text x="15.5" y="269.7">A</text>
<text x="410.5" y="269.7">A</text>
<text x="41" y="291.5">8</text>
<text x="88.5" y="291.5">7</text>
<text x="138.5" y="291.5">6</text>
<text x="188.5" y="291.5">5</text>
<text x="238.5" y="291.5">4</text>
<text x="288.5" y="291.5">3</text>
<text x="338.5" y="291.5">2</text>
<text x="386" y="291.5">1</text>
</g>
<g font-size="4.7">
<text x="21.1" y="14.5">ITEM</text>
<text x="42.4" y="16.8">PART NUMBER</text>
<text x="124.4" y="16.8">DESCRIPTION</text>
<text x="194.9" y="16.8">QTY.</text>
<text x="21.6" y="19">NO.</text>
<text x="24.7" y="27">1</text>
<text x="32.5" y="24.7">E06_Buck_B_SIM800L_4</text>
<text x="32.5" y="29.2">V</text>
<text x="87.9" y="27">Buck B: LM2596 with voltmeter (SIM800L 4.0 V)</text>
<text x="198.7" y="27">1</text>
<text x="32.5" y="34.9">E10_TDS_board_SEN02</text>
<text x="24.7" y="37.2">2</text>
<text x="32.5" y="39.4">44</text>
<text x="114.6" y="37.2">TDS Meter V1.0 board</text>
<text x="198.7" y="37.2">1</text>
<text x="24.7" y="45.9">3</text>
<text x="32.5" y="45.9">E04_SIM800L_GSM</text>
<text x="107.8" y="45.9">SIM800L GSM/GPRS module</text>
<text x="198.7" y="45.9">1</text>
<text x="24.7" y="53.3">4</text>
<text x="32.5" y="53.3">E03_DS3231_RTC</text>
<text x="104.1" y="53.3">DS3231 real-time clock (ZS-042)</text>
<text x="198.7" y="53.3">1</text>
<text x="32.5" y="59.8">E01_Raspberry_Pi_3B_</text>
<text x="24.7" y="62">5</text>
<text x="32.5" y="64.3">plus</text>
<text x="112" y="62">Raspberry Pi 3 Model B+</text>
<text x="198.7" y="62">1</text>
<text x="32.5" y="70.8">E08_MX1508_pump_dr</text>
<text x="24.7" y="73.1">6</text>
<text x="32.5" y="75.3">iver</text>
<text x="101.9" y="73.1">MX1508 &quot;mini L298N&quot; pump driver</text>
<text x="198.7" y="73.1">1</text>
<text x="32.5" y="81.9">E13_Standoff_M3x5_ny</text>
<text x="24.7" y="84.1">7</text>
<text x="32.5" y="86.4">lon</text>
<text x="114.6" y="84.1">Nylon standoff M3 × 5</text>
<text x="197.4" y="84.1">30</text>
<text x="24.7" y="93.7">8</text>
<text x="32.5" y="93.7">E02_ADS1115_ADC</text>
<text x="107" y="93.7">ADS1115 16-bit ADC module</text>
<text x="198.7" y="93.7">2</text>
<text x="24.7" y="102.5">9</text>
<text x="32.5" y="102.5">E11_Turbidity_adapter</text>
<text x="100.4" y="102.5">Turbidity sensor adapter (SEN0189)</text>
<text x="198.7" y="102.5">1</text>
<text x="23.4" y="111.7">10</text>
<text x="32.5" y="111.7">E12_Level_converter</text>
<text x="103.9" y="111.7">4-channel logic level converter</text>
<text x="198.7" y="111.7">1</text>
<text x="32.5" y="118.6">E07_Buck_C_LM2596S_</text>
<text x="23.4" y="120.9">11</text>
<text x="32.5" y="123.1">5V</text>
<text x="102.7" y="120.9">Buck C: LM2596S (5 V sensor rail)</text>
<text x="198.7" y="120.9">1</text>
<text x="23.4" y="131.1">12</text>
<text x="32.5" y="131.1">E05_Buck_A_5V_5A</text>
<text x="97.2" y="131.1">Buck A: 5 V 5 A step-down (Pi supply)</text>
<text x="198.7" y="131.1">1</text>
<text x="23.4" y="142.1">13</text>
<text x="32.5" y="139.9">E09_pH_board_PH450</text>
<text x="116.7" y="142.1">pH board PH-4502C</text>
<text x="120.3" y="140.3">1</text>
<text x="134.9" y="140.3">2</text>
<text x="198.7" y="142.1">1</text>
<text x="32.5" y="144.4">2C</text>
<text x="23.4" y="153.2">14</text>
<text x="32.5" y="153.2">LD-S08</text>
<text x="89.7" y="150.9">Electronics tray + end panel (3D printed, 1:5</text>
<text x="130.8" y="155.4">model)</text>
<text x="198.7" y="153.2">1</text>
<text x="60.8" y="187.9">13</text>
<text x="195.6" y="196.1">3</text>
<text x="60.8" y="202.5">12</text>
<text x="195.6" y="210.6">4</text>
<text x="60.8" y="217.1">11</text>
<text x="195.6" y="225.1">5</text>
<text x="79.8" y="270.8">10</text>
<text x="95.7" y="270.8">9</text>
<text x="110.2" y="270.8">8</text>
<text x="124.8" y="270.8">7</text>
<text x="139.3" y="270.8">6</text>
</g>
<text font-size="4.1" x="21" y="293.7">SOLIDWORKS Educational Product. For Instructional Use Only.</text>
<text font-size="3.9" x="400.9" y="275.5">A3</text>
<g font-size="2">
<text x="230.6" y="234.6">UNLESS OTHERWISE SPECIFIED:</text>
<text x="230.6" y="237.1">DIMENSIONS ARE IN MILLIMETERS</text>
<text x="230.6" y="239.6">SURFACE FINISH:</text>
<text x="264.4" y="234.6">FINISH:</text>
<text x="311.3" y="234.5">DEBURR AND</text>
<text x="311.3" y="237">BREAK SHARP</text>
<text x="311.3" y="239.5">EDGES</text>
<text x="342.6" y="236">DO NOT SCALE DRAWING</text>
<text x="383.3" y="236.2">REVISION</text>
<text x="230.6" y="242.1">TOLERANCES:</text>
<text x="232.2" y="244.6">LINEAR:</text>
<text x="232.2" y="247.1">ANGULAR:</text>
<text x="244.3" y="252">NAME</text>
<text x="260" y="251.9">SIGNATURE</text>
<text x="277.2" y="251.9">DATE</text>
<text x="330.1" y="251.9">TITLE:</text>
<text x="230.6" y="256.1">DRAWN</text>
<text x="230.9" y="260.3">CHK'D</text>
<text x="230.4" y="264.4">APPV'D</text>
<text x="231.1" y="268.8">MFG</text>
<text x="231.5" y="273">Q.A</text>
<text x="285.6" y="272.5">MATERIAL:</text>
<text x="330" y="272.5">DWG NO.</text>
<text x="285.6" y="285.5">WEIGHT:</text>
<text x="330.1" y="285.6">SCALE:1:2</text>
<text x="374.5" y="285.6">SHEET 1 OF 2</text>
</g>
</svg>
